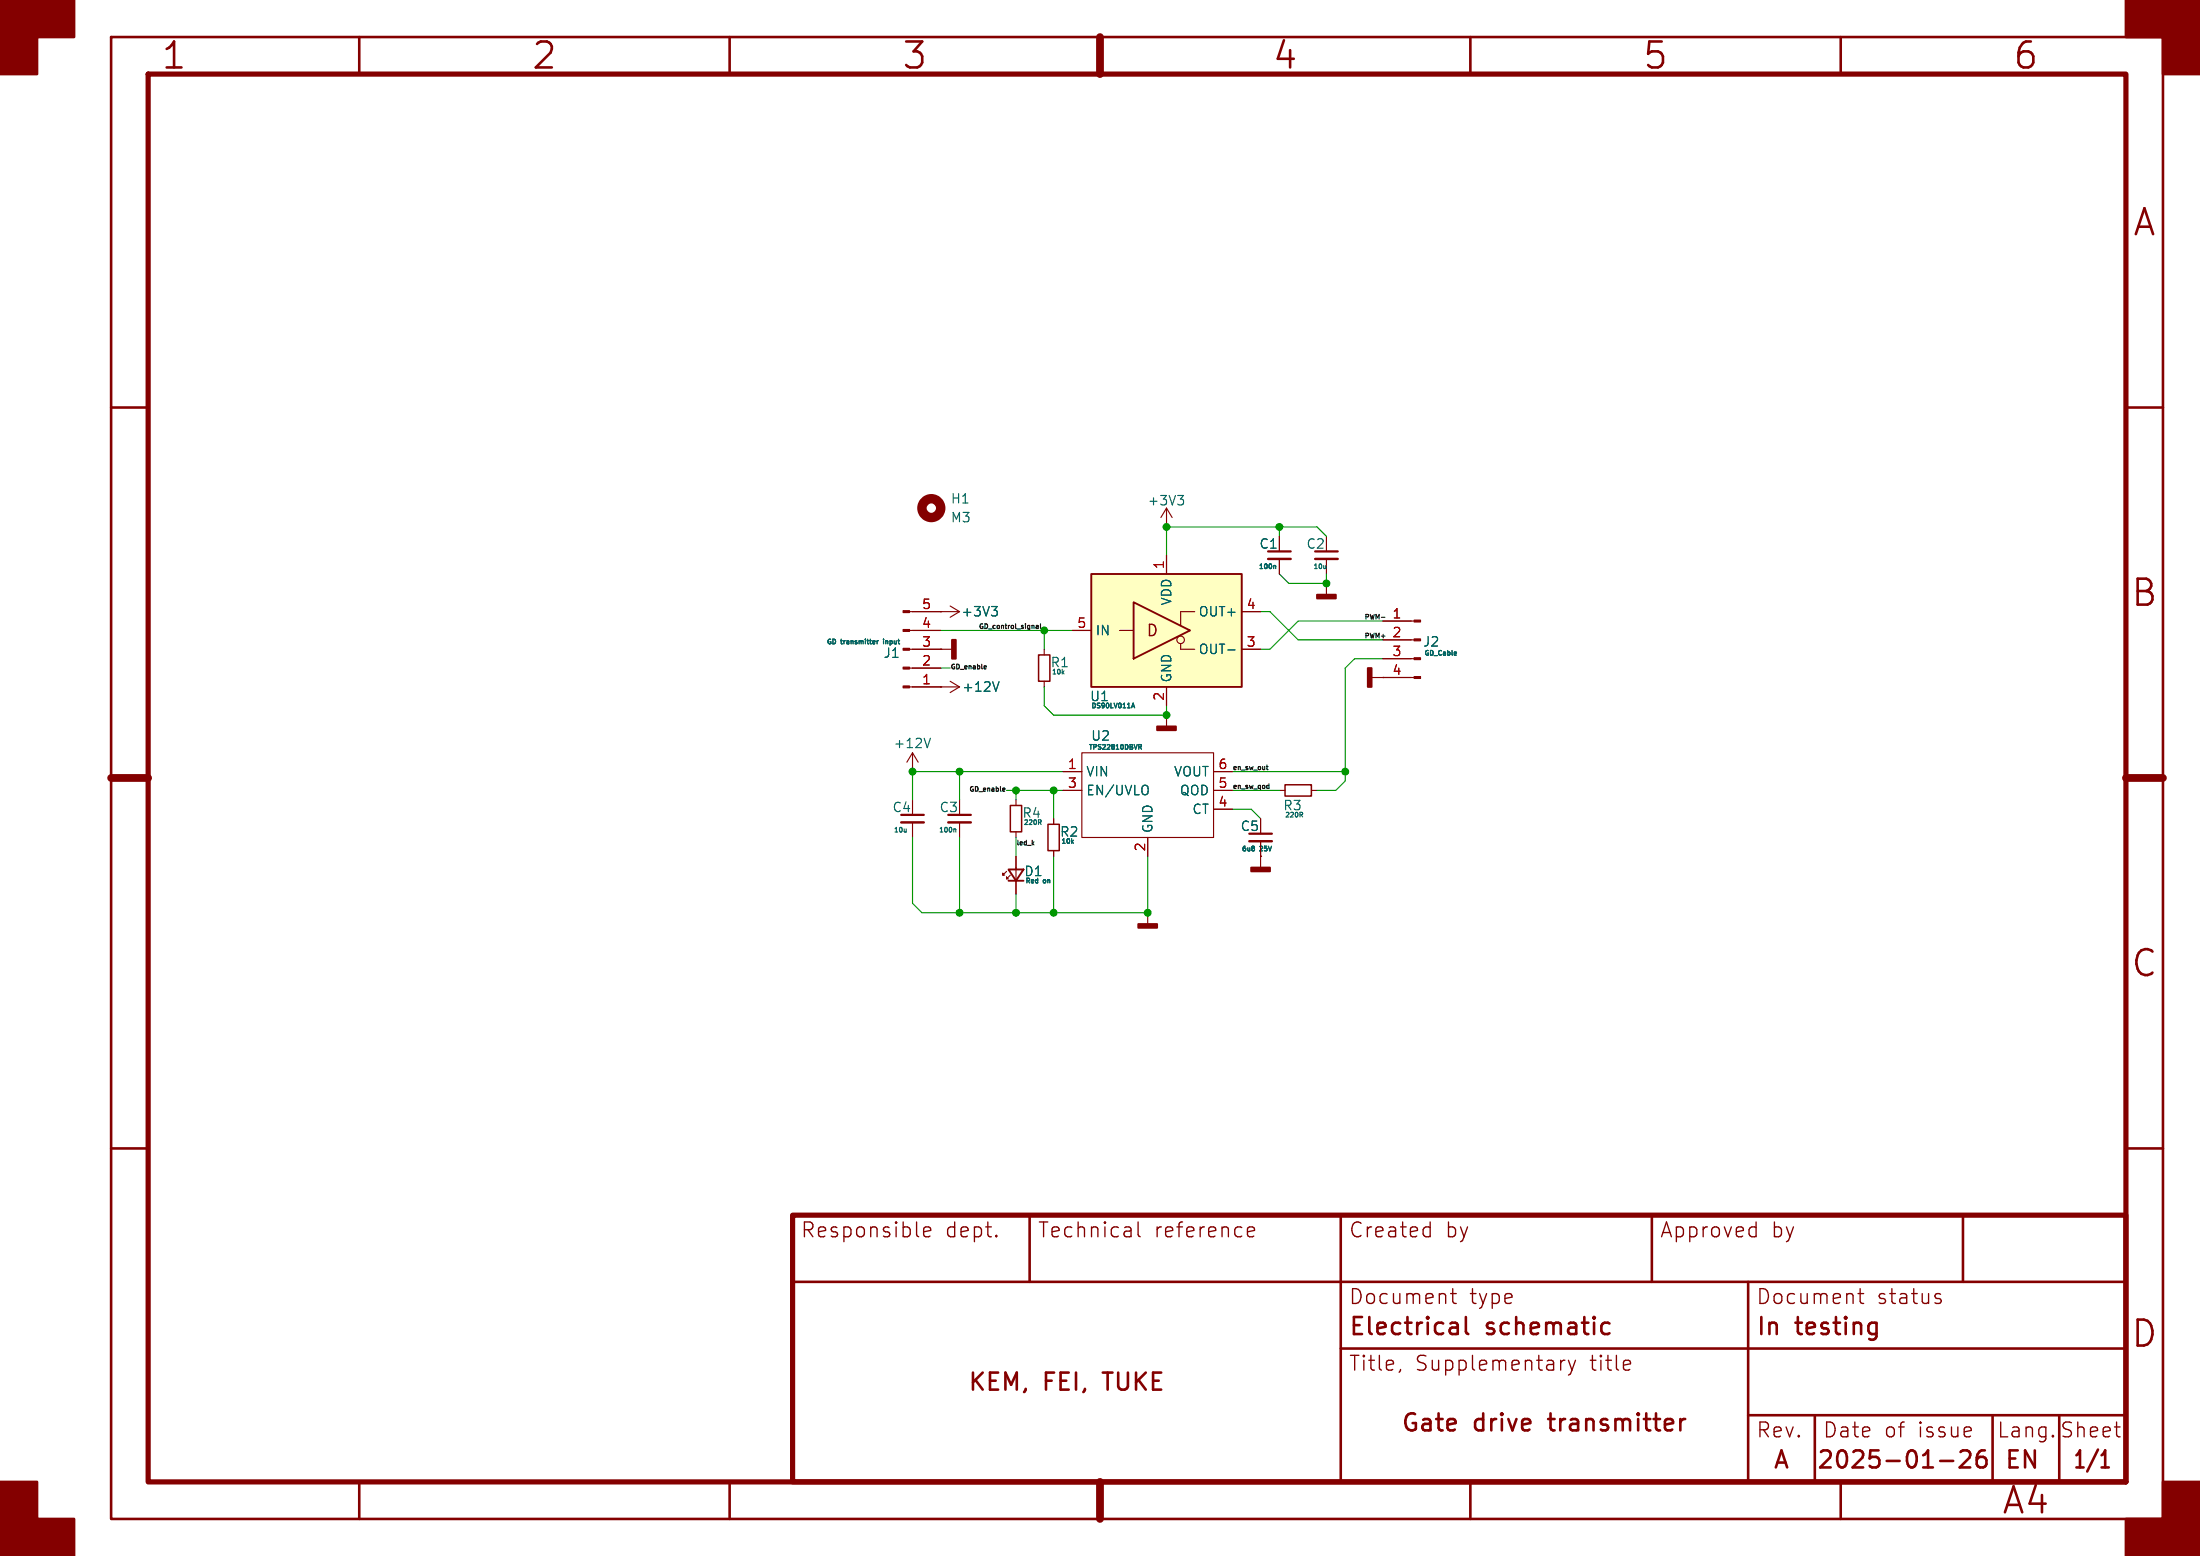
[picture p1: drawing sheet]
<svg xmlns="http://www.w3.org/2000/svg" width="297mm" height="210mm" viewBox="0 0 297 210" stroke-linecap="round" stroke-linejoin="round" font-family="sans-serif">
<g fill="none" stroke="#840000" stroke-width=".35">
<path d="M15 5h277v200h-277zM48.5 5v5M98.5 5v5M148.5 5v5M198.5 5v5M248.5 5v5M15 55h5M287 55h5M15 105h5M287 105h5M15 155h5M287 155h5"/>
<path d="M107 173h180M139 164v9M181 164v36M195.8 178.6l.2-.1h.5l.2 .1 .1 .2v1.3M195.8 179.9l.2 .2h.6l.2-.2M196.8 179.1l-1 .2M197.9 177.8v1.9l.1 .2 .2 .2M217.3 178.6l-.2-.1h-.5l-.2 .1-.2 .4v.6l.2 .3 .2 .2h.5l.2-.2M223 164v9M236 173v27M252.7 178.5h.4l.2 .1M253.3 179.9l-.2 .2h-.4"/>
<path d="M253.3 178.5v1.9a.62 .62 0 0 1-.7 .4M265 164v9M181 182h106M226.8 191.5v1.6M227.5 191.5a.59 .59 0 0 0-.7 .5M236 191h51M245 191v9M261.9 197.2h1.8M264.7 196l.3-.2h.5a.62 .62 0 0 1 .4 .9l-1.3 1.4h1.4M268 195.8a.91 .91 0 0 0-1.1 .9v.9l.2 .3 .2 .2h.4l.4-.3 .1-.2v-.5l-.2-.4-.3-.1h-.4l-.2 .1-.2 .4M269 191v9M278 191v9"/>
<path d="M283.7 198.1h1M283.7 196.4l.5-.6v2.3M48.5 200v5M98.5 200v5M148.5 200v5M198.5 200v5M248.5 200v5"/>
</g>
<path d="M20 10h267v190h-267zM107 164h180v36h-180z" fill="none" stroke="#840000" stroke-width=".7"/>
<path d="M148.5 5v5M15 105h5M287 105h5M148.5 200v5" fill="none" stroke="#840000" stroke-width="1.1"/>
<g fill="#840000" stroke="#840000" stroke-width=".35">
<path d="M0 0h10v5h-5v5h-5z"/>
<path d="M0 200h5v5h5v5h-10z"/>
<path d="M287 0h10v10h-5v-5h-5z"/>
<path d="M292 200h5v10h-10v-5h5z"/>
</g>
<g fill="none" stroke="#840000" stroke-width=".18">
<path d="M124.7 166.3l.9-.2-.1-.4-.5-.1-.3 .3v.7l.1 .2 .2 .1 .5-.1M134.5 166.7l.1 .1-.1 .1M134.5 166.7l-.1 .1 .1 .1M134.5 166.7v.2M153.6 164.9v1.7l.3 .3M168.4 166.3l1-.2-.1-.4-.6-.1-.3 .3v.7l.1 .2 .2 .1 .6-.1M192.5 165.6l.6 .1M193.1 166.8l-.6 .1M193.1 164.9v2M195.8 174.6h.8M196.1 173.9v1.7l.1 .2 .4 .1M236.5 165.6l.6 .1"/>
<path d="M237.1 166.8l-.6 .1M237.1 164.9v2M250.8 174.6h.8M251.1 173.9v1.7l.1 .2 .4 .1M261.5 174.6l.5 .1M261.5 175.3l.5 .1 .1 .2-.3 .3h-.4M189.1 184.8l-.2 .4M210.7 183.6v1.3M211.3 183.6a.51 .51 0 0 0-.6 .4M211.7 183.6l.5 1.3M212.2 184.9l-.2 .5-.3 .2M212.7 183.6l-.5 1.3"/>
<path d="M219.8 183.6l.2 .1 .1 .4-.9 .2M220 184.8l-.2 .1M285.5 192.6h.7M286 193.9h.2"/>
</g>
<g fill="none" stroke="#840000" stroke-width=".15">
<path d="M172.7 72.4v2M172.7 75.4v2.1M179.1 78.7h.1M179.1 75.4v2.1M179.1 78.7v1.6M122.8 82.6h6.7M122.8 87.6h5.7M122.8 92.7h6.7M122.8 85.1h4.2M122.8 90.2h4.2M127 82.6h.1M127 87.6h.1"/>
<path d="M127 92.7h.1M128.3 81.8l1.2 .8M128.3 91.9l1.2 .8M129.5 82.6l-1.2 .7M129.5 92.7l-1.2 .8M141 87.6v.8M141 91.9v.8M123.2 104.1h.1M123.2 101.6v2.5M123.2 111v2M123.2 101.6l-.8 1.3M123.2 101.6l.8 1.3"/>
<path d="M129.5 111v2M135.9 117.6l-.5 .5v-.2v.2h.2M136.4 118.1l-.5 .5v-.2v.2h.2M137.2 115.6v5.1M142.2 110.5v.8M142.2 114.8v.8M172.7 106.7h.8M177 106.7h.8"/>
</g>
<g fill="none" stroke="#006464" stroke-width=".15">
<path d="M172 76.3h.2v.4M179 76.3v.4M179 76.7h-.1M118 86.5l.1 .1-.3 .1M118.1 86.9h-.1M118.4 86.5v.4M118.6 86.5l-.2 .1M119.3 86.3h.1M119.3 86.5v.4M125.6 99.6l-.4 1.3M133.8 81.9h.8l-.4 .4M134.4 82.3l.2 .3v.3l-.2 .2"/>
<path d="M134.9 92l-.5 1.3M143.5 90.7l.1 .3M122.3 111.9v.4M122.3 112.2l-.1 .1M128.8 111.9h.2v.4M144.7 113.6l.2 .2M175.6 110l.3 .3"/>
</g>
<path d="M171.2 75.4h3M177.5 75.4h3.1M121.7 111h3M128 111h3.1" fill="none" stroke="#840000" stroke-width=".33"/>
<path d="M171.2 74.4h3M177.5 74.4h3.1M121.7 110h3M128 110h3.1" fill="none" stroke="#840000" stroke-width=".3"/>
<circle cx="125.7" cy="68.6" r="1.27" fill="none" stroke="#840000" stroke-width="1.3"/>
<path d="M136.1 117.3h2.1l-1 1.6zM136.1 118.9h2.1" fill="none" stroke="#840000" stroke-width=".25"/>
<g fill="#840000" stroke="#840000" stroke-width=".25">
<path d="M128.5 86.4h.5v2.5h-.5z"/>
<path d="M177.8 80.3h2.5v.5h-2.5z"/>
</g>
<path d="M140.2 88.4h1.5v3.5h-1.5zM141.5 111.3h1.5v3.5h-1.5zM173.5 105.9h3.5v1.5h-3.5z" fill="none" stroke="#840000" stroke-width=".2"/>
<g fill="#840000" stroke="#840000" stroke-width=".15">
<path d="M121.9 82.4h.9v.3h-.9z"/>
<path d="M121.9 85h.9v.2h-.9z"/>
<path d="M121.9 87.5h.9v.3h-.9z"/>
<path d="M121.9 90h.9v.3h-.9z"/>
<path d="M121.9 92.6h.9v.2h-.9z"/>
</g>
<path d="M147.3 77.5h20.3v15.2h-20.3z" fill="#ffffc2"/>
<path d="M147.3 77.5h20.3v15.2h-20.3zM153 81.3l7.7 3.8-7.7 3.8z" fill="none" stroke="#840000" stroke-width=".25"/>
<g fill="none" stroke="#840000" stroke-width=".15">
<path d="M157.5 71.1h.1M157.5 68.6v2.5M157.5 74.9v2.6M157.5 68.6l-.8 1.3M157.5 68.6l.7 1.3M172.7 72.4v2M172.7 75.4v2.1M123.2 85.1h3.8M123.2 87.6h3.8M123.2 82.6h3.8M123.2 92.7h3.8M123.2 90.2h3.8"/>
<path d="M127 92.7h.1M127 87.6h.1M127 82.6h.1M144.8 85.1h2.5M151.1 85.1h1.9M157.5 96.5h.1M157.5 92.7v2.6M157.5 96.5v1.5M159.4 86.9v.7h1.9M161.3 82.6h-1.9v1.9M167.6 87.6h2.6M167.6 82.6h2.6"/>
<path d="M185.2 91.4h5.7M186.7 91.4h.1M186.7 88.9h4.2M186.7 86.4h4.2M186.7 83.8h4.2M137.2 108v.7M137.2 112.3v.7M137.2 115.6v1.7M137.2 118.9v1.8M142.2 110.5v.8M142.2 114.8v.8M143.5 104.1h2.5"/>
<path d="M143.5 106.7h2.5M146 101.6h17.8v11.4h-17.8zM154.9 113v2.6M163.8 104.1h2.6M163.8 106.7h2.6M163.8 109.2h2.6M170.2 115.6h.1M170.2 113.5v3.6M154.9 123.2h.1M154.9 123.2v1.5"/>
<circle cx="159.4" cy="86.4" r=".51"/>
</g>
<g fill="none" stroke="#006464" stroke-width=".15">
<path d="M159 66.9h.8l-.4 .5M159.5 67.4l.3 .2v.3l-.3 .2M172 76.3h.2v.4M118 86.5l.1 .1-.3 .1M118.1 86.9h-.1M118.4 86.5v.4M118.6 86.5l-.2 .1M119.3 86.3h.1M119.3 86.5v.4M133.8 81.9h.8l-.4 .4M134.4 82.3l.2 .3v.3l-.2 .2M134.9 92l-.5 1.3"/>
<path d="M152.8 95.5l.2-.6 .2 .6M152.8 95.4h.3M165.8 87.7h.9M196.5 88l.1 .2h-.3M196.6 88.4h-.1M140.3 111l.3 .3M144.7 113.6l.2 .2M153.7 100.5h.3l.1 .1-.1 .2h-.3M153.9 100.8l.2 .3M154.8 106.1a.9 .9 0 0 1 0 1.1M169.2 114.2l.2 .1-.2 .2 .2 .2-.2 .1"/>
</g>
<path d="M136.4 108.7h1.5v3.6h-1.5z" fill="none" stroke="#840000" stroke-width=".2"/>
<g fill="#840000" stroke="#840000" stroke-width=".25">
<path d="M156.2 98h2.5v.6h-2.5z"/>
<path d="M153.7 124.7h2.5v.5h-2.5z"/>
<path d="M168.9 117.1h2.5v.5h-2.5z"/>
<path d="M184.7 90.2h.5v2.5h-.5z"/>
</g>
<path d="M168.7 113.5h3" fill="none" stroke="#840000" stroke-width=".33"/>
<path d="M168.7 112.5h3" fill="none" stroke="#840000" stroke-width=".3"/>
<g fill="#840000" stroke="#840000" stroke-width=".15">
<path d="M190.9 91.3h.9v.3h-.9z"/>
<path d="M190.9 88.8h.9v.2h-.9z"/>
<path d="M190.9 86.2h.9v.3h-.9z"/>
<path d="M190.9 83.7h.9v.2h-.9z"/>
</g>
<g fill="none" stroke="#0f0f0f" stroke-width=".15">
<path d="M132.9 89.9h.2v.1l-.3 .1M133.1 90.3h-.2M139.9 84.4h.2l.1 .1v.3h-.2l-.1-.2h.3M140.5 84.2v.5l.1 .1M186.5 83.3h.5M135.4 106.8h.2M135.4 106.4h.2l.1 .1-.3 .1M139.4 113.8l.2 .2M139.6 113.6l-.3 .3M170.9 103.5h.3M171 103.2v.6l.2 .1M171.1 106h.2"/>
<path d="M171.3 105.8v.6M171.3 106.4h-.2"/>
</g>
<g fill="none" stroke="#009600" stroke-width=".15">
<path d="M172.7 77.5l1.3 1.2h5.1v-1.2M172.7 71.1v1.3M179.1 72.4l-1.3-1.3h-20.3v3.8M127 85.1h17.8M127 90.2h1.3M141 92.7v2.6l1.2 1.2h15.3v-1.2M141 85.1v2.5M170.2 82.6h1.2l3.9 3.8h11.4M186.7 88.9h-3.8l-1.3 1.3v15.2l-1.3 1.3h-2.5M186.7 83.8h-11.4l-3.9 3.8h-1.2M123.2 113v8.9l1.3 1.3h30.4v-7.6M129.5 104.1v3.9"/>
<path d="M129.5 113v10.2M135.9 106.7h7.6M137.2 106.7v1.3M137.2 113v2.6M142.2 106.7v3.8M142.2 115.6v7.6M143.5 104.1h-20.3v3.9M166.4 106.7h6.3M166.4 109.2h2.5l1.3 1.3M166.4 104.1h15.2M137.2 120.7v2.5"/>
</g>
<g fill="#009600" stroke="#009600" stroke-width=".15">
<circle cx="137.2" cy="123.2" r=".46"/>
<circle cx="142.2" cy="123.2" r=".46"/>
<circle cx="129.5" cy="123.2" r=".46"/>
<circle cx="137.2" cy="106.7" r=".46"/>
<circle cx="142.2" cy="106.7" r=".46"/>
<circle cx="154.9" cy="123.2" r=".46"/>
<circle cx="181.6" cy="104.1" r=".46"/>
<circle cx="179.1" cy="78.7" r=".46"/>
<circle cx="172.7" cy="71.1" r=".46"/>
<circle cx="157.5" cy="71.1" r=".46"/>
<circle cx="157.5" cy="96.5" r=".46"/>
<circle cx="123.2" cy="104.1" r=".46"/>
<circle cx="129.5" cy="104.1" r=".46"/>
<circle cx="141" cy="85.1" r=".46"/>
</g>
<g font-size="4.9" fill="#840000">
<text x="21.7" y="9.8">1</text>
<text x="71.7" y="9.8">2</text>
<text x="121.7" y="9.8">3</text>
<text x="171.7" y="9.8">4</text>
<text x="221.7" y="9.8">5</text>
<text x="271.7" y="9.8">6</text>
<text x="287.8" y="32.3">A</text>
<text x="287.6" y="82.3">B</text>
<text x="287.6" y="132.3">C</text>
<text x="287.6" y="182.3">D</text>
<text x="270.2" y="204.8">A4</text>
</g>
<g font-size="3.2" fill="#840000">
<text x="182" y="180.7">Electrical</text>
<text x="200.7" y="180.7">schematic</text>
<text x="237" y="180.7">In</text>
<text x="242.5" y="180.7">testing</text>
<text x="130.5" y="188.2">KEM,</text>
<text x="141" y="188.2">FEI,</text>
<text x="149.5" y="188.2">TUKE</text>
<text x="189" y="193.7">Gate</text>
<text x="199" y="193.7">drive</text>
<text x="209.7" y="193.7">transmitter</text>
<text x="239.2" y="198.7">A</text>
<text x="245.1" y="198.7">2025-01-26</text>
<text x="270.5" y="198.7">EN</text>
<text x="279.6" y="198.7">1/1</text>
</g>
<g font-size="2.8" fill="#840000">
<text x="108" y="167.3">Responsible</text>
<text x="127.6" y="167.3">dept.</text>
<text x="140" y="167.3">Technical</text>
<text x="155.8" y="167.3">reference</text>
<text x="182" y="167.3">Created</text>
<text x="195.1" y="167.3">by</text>
<text x="224" y="167.3">Approved</text>
<text x="239.1" y="167.3">by</text>
<text x="182" y="176.3">Document</text>
<text x="198.3" y="176.3">type</text>
<text x="237" y="176.3">Document</text>
<text x="253.3" y="176.3">status</text>
<text x="182" y="185.3">Title,</text>
<text x="191" y="185.3">Supplementary</text>
<text x="214.7" y="185.3">title</text>
<text x="237" y="194.3">Rev.</text>
<text x="246" y="194.3">Date</text>
<text x="254.3" y="194.3">of</text>
<text x="258.9" y="194.3">issue</text>
<text x="269.5" y="194.3">Lang. Sheet</text>
</g>
<text font-size="2.1" fill="#840000" x="154.7" y="86.1">D</text>
<g font-size="1.8" fill="#006464">
<text x="128.3" y="70.7">M3</text>
<text x="128.3" y="68.2">H1</text>
<text x="154.8" y="68.4">+3V3</text>
<text x="169.9" y="74.3">C1</text>
<text x="176.3" y="74.3">C2</text>
<text x="129.7" y="83.4">+3V3</text>
<text x="158.3" y="81.8" transform="rotate(-90 158.3 81.8)">VDD</text>
<text x="161.7" y="83.4">OUT+</text>
<text x="119.2" y="89">J1</text>
<text x="147.8" y="86">IN</text>
<text x="161.7" y="88.5">OUT-</text>
<text x="192" y="87.5">J2</text>
<text x="129.8" y="93.6">+12V</text>
<text x="141.7" y="90.3">R1</text>
<text x="147.1" y="94.8">U1</text>
<text x="158.3" y="92.2" transform="rotate(-90 158.3 92.2)">GND</text>
<text x="120.5" y="101.2">+12V</text>
<text x="147.2" y="100.2">U2</text>
<text x="146.6" y="105">VIN</text>
<text x="146.6" y="107.5">EN/UVLO</text>
<text x="158.4" y="105">VOUT</text>
<text x="159.2" y="107.5">QOD</text>
<text x="120.4" y="109.8">C4</text>
<text x="126.8" y="109.8">C3</text>
<text x="137.9" y="110.6">R4</text>
<text x="143" y="113.1">R2</text>
<text x="155.8" y="112.5" transform="rotate(-90 155.8 112.5)">GND</text>
<text x="160.9" y="110.1">CT</text>
<text x="173.2" y="109.6">R3</text>
<text x="138.2" y="118.5">D1</text>
</g>
<g font-size="1.8" fill="#a90000">
<text x="157.2" y="76.9" transform="rotate(-90 157.2 76.9)">1</text>
<text x="124.4" y="82.3">5</text>
<text x="168.2" y="82.3">4</text>
<text x="187.9" y="83.6">1</text>
<text x="124.4" y="89.9">2</text>
<text x="124.4" y="87.4">3</text>
<text x="124.4" y="84.8">4</text>
<text x="145.3" y="84.8">5</text>
<text x="168.2" y="87.4">3</text>
<text x="187.9" y="86.1">2</text>
<text x="187.9" y="88.6">3</text>
<text x="124.4" y="92.5">1</text>
<text x="157.2" y="94.7" transform="rotate(-90 157.2 94.7)">2</text>
<text x="187.9" y="91.2">4</text>
<text x="144.1" y="103.9">1</text>
<text x="144.1" y="106.4">3</text>
<text x="164.4" y="106.4">5</text>
<text x="164.4" y="103.9">6</text>
<text x="164.4" y="109">4</text>
<text x="154.7" y="115" transform="rotate(-90 154.7 115)">2</text>
</g>
<text font-size="1.8" fill="#840000" x="167.4" y="112.4">C5</text>
<g font-size=".9" fill="#006464">
<text x="169.8" y="77">100n</text>
<text x="177.2" y="77">10u</text>
<text x="111.5" y="87.2">GD</text>
<text x="113.6" y="87.2">transmitter</text>
<text x="119.6" y="87.2">input</text>
<text x="192.2" y="88.7">GD_Cable</text>
<text x="141.9" y="91.2">10k</text>
<text x="147.2" y="95.8">DS90LV011A</text>
<text x="146.9" y="101.4">TPS22810DBVR</text>
<text x="120.5" y="112.6">10u</text>
<text x="126.6" y="112.6">100n</text>
<text x="138.1" y="111.5">220R</text>
<text x="173.4" y="110.5">220R</text>
<text x="138.3" y="119.4">Red</text>
<text x="140.9" y="119.4">on</text>
<text x="143.1" y="114.1">10k</text>
<text x="167.5" y="115.1">6u8</text>
<text x="170.1" y="115.1">25V</text>
</g>
<g font-size=".9" fill="#0f0f0f">
<text x="184.1" y="83.6">PWM-</text>
<text x="132.1" y="84.9">GD_control_signal</text>
<text x="184.1" y="86.2">PWM+</text>
<text x="128.3" y="90.5">GD_enable</text>
<text x="130.7" y="107.1">GD_enable</text>
<text x="166.4" y="104">en_sw_out</text>
<text x="166.4" y="106.5">en_sw_qod</text>
<text x="137.2" y="114.1">led_k</text>
</g>
</svg>
